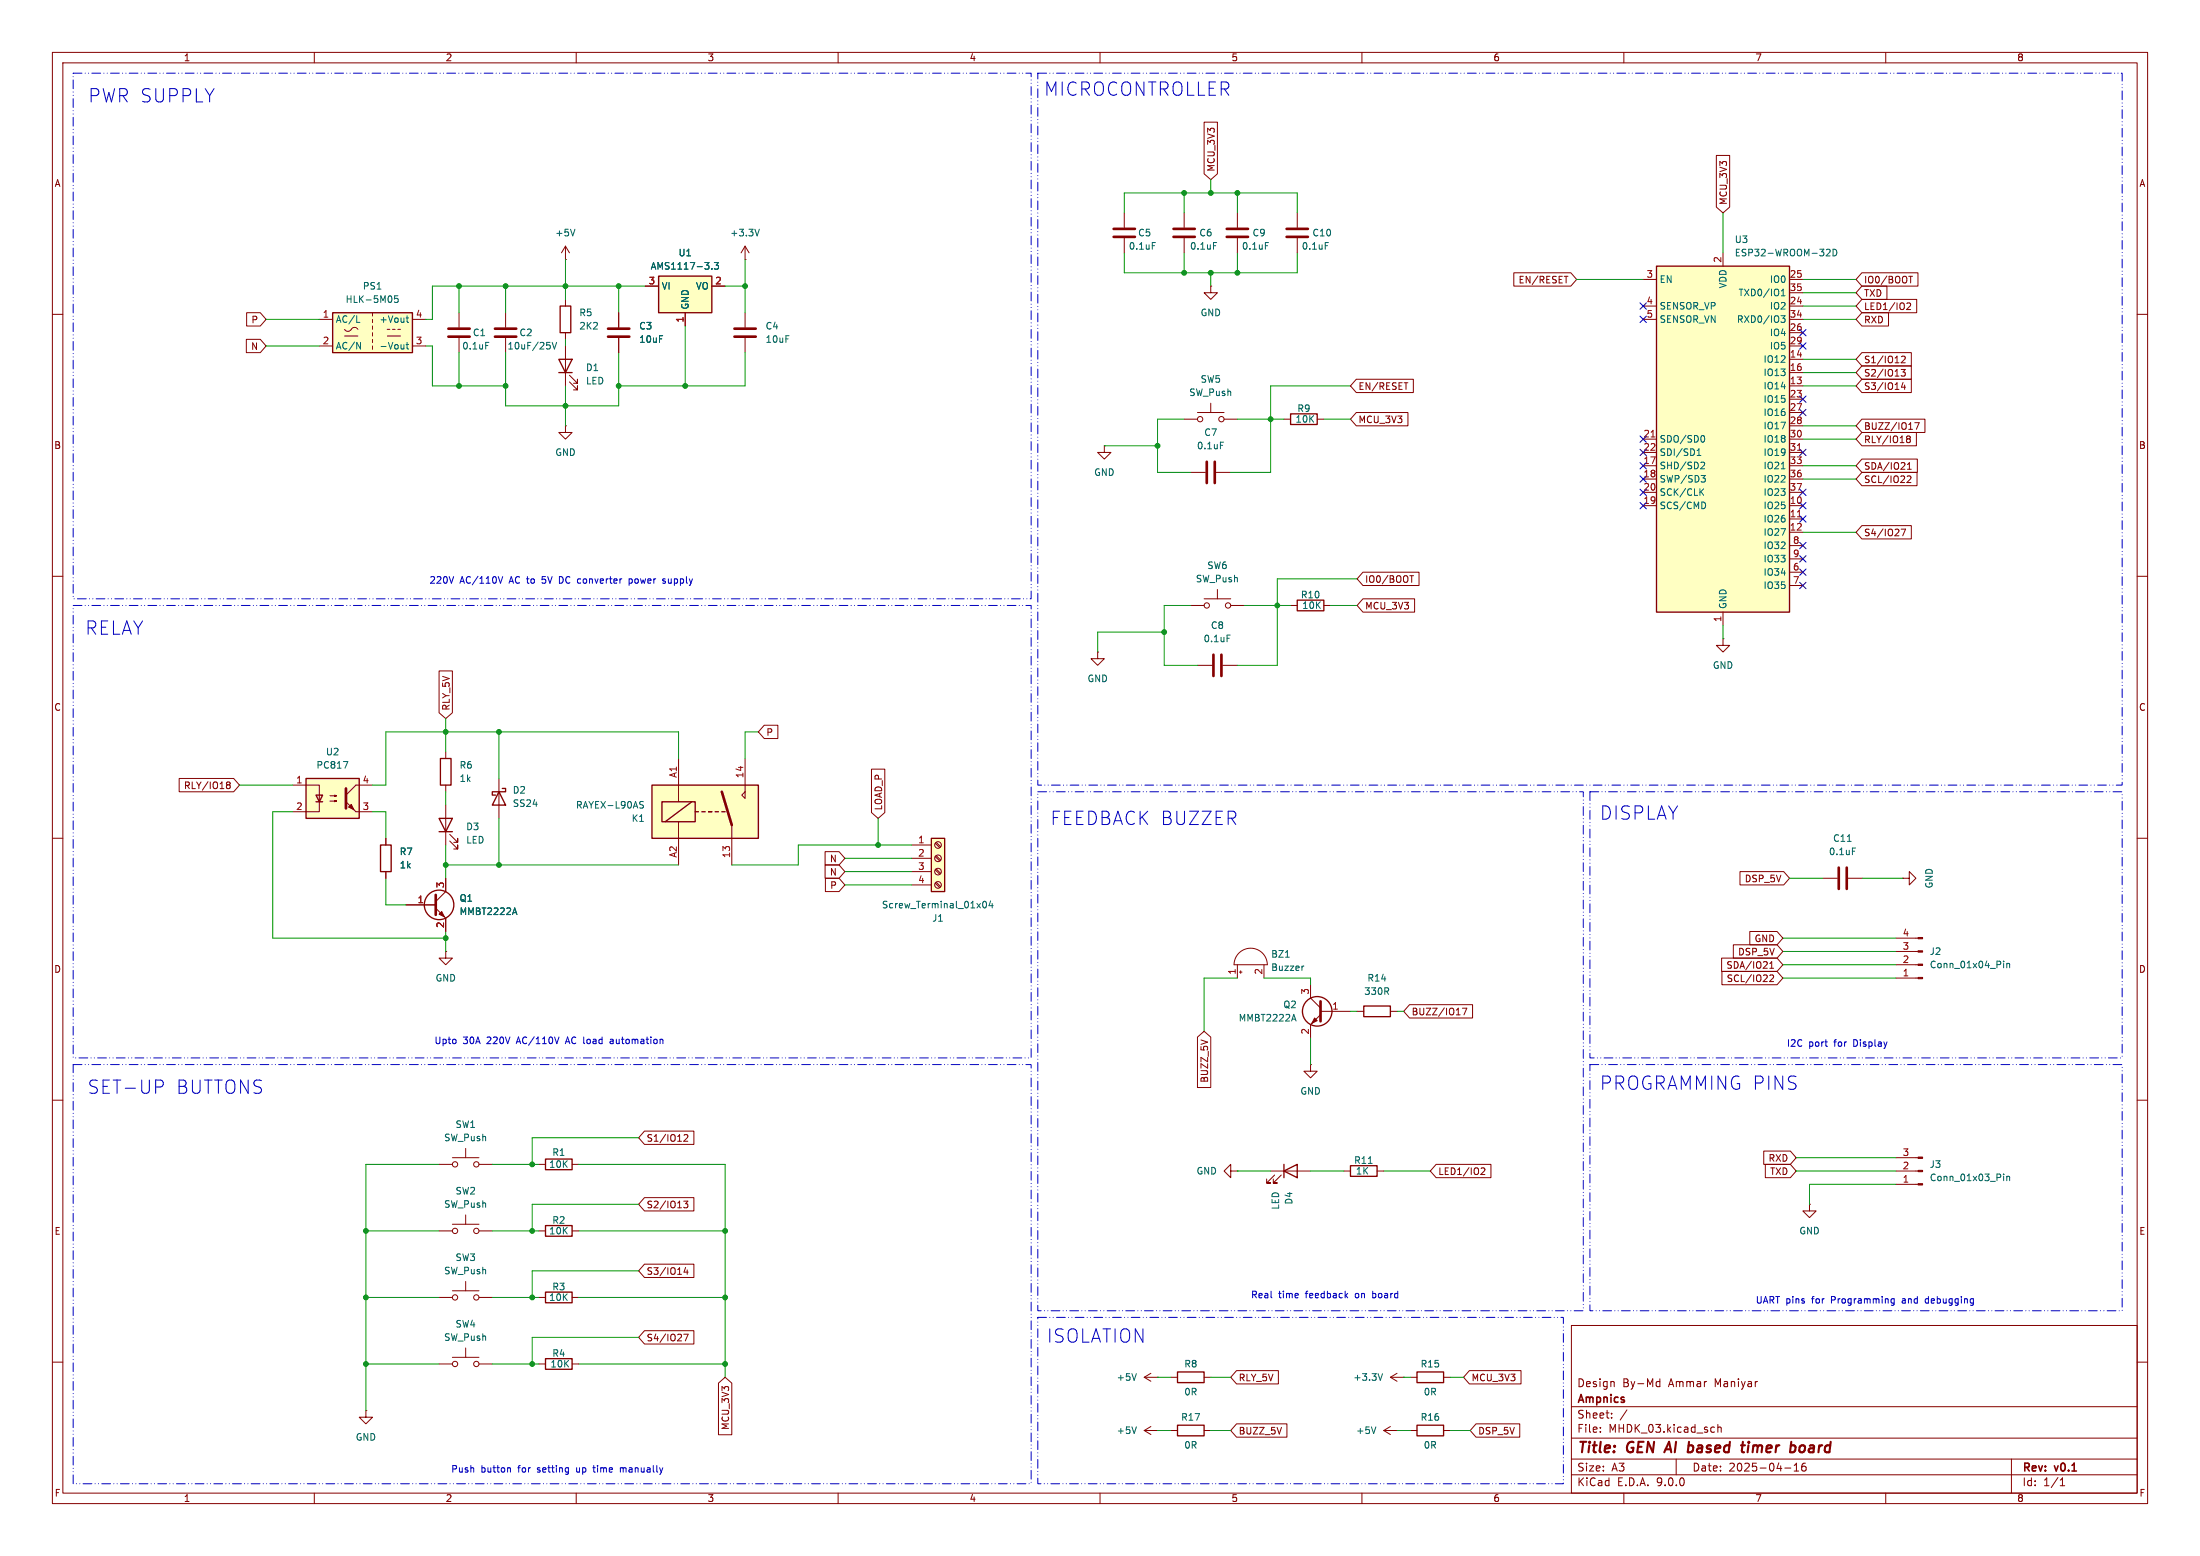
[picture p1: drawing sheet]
<svg xmlns="http://www.w3.org/2000/svg" width="420mm" height="297mm" viewBox="0 0 420 297" stroke-linecap="round" stroke-linejoin="round" font-family="sans-serif">
<g fill="none" stroke="#840000" stroke-width=".19">
<path d="M10 10h400v277h-400zM12 12h396v273h-396zM60 10v2M110 10v2M160 10v2M210 10v2M260 10v2M310 10v2M360 10v2M10 60h2M228.6 78.7h5.1M231.1 77v1.7"/>
<path d="M408 60h2M226.1 80h2.5M227.3 90.2h2.8M232.2 90.2h2.7M233.7 80h2.5M245.1 80h1.3M251.5 80h1.2M10 110h2M246.4 115.6h1.2M252.7 115.6h1.3M408 110h2M10 160h2"/>
<path d="M408 160h2M10 210h2M88.9 219.2v1.8M408 210h2M83.8 222.2h2.6M86.4 221h5M91.4 222.2h2.6M300 253h108v32h-108zM10 260h2M300 278.5h108M300 274.5h108M300 268.5h108"/>
<path d="M305.5 273.2v.2M305.5 272.5v.1M307.7 270.5v.2M307.7 269.8v.1M307.9 263.7l.3 .2v.8M310.6 269.1l-1.3 1.9M316.3 264.6h.6M316.3 263.8h.6M316.9 263.2v1.5M320 278.5v3M327.2 272.4l.1 .1M327.3 273.3l-.1 .1"/>
<path d="M327.9 271.9v1.5M327.9 272.5l.3-.1 .3 .1 .1 .9M342.5 279.7l.4-.4v1.5M344.7 279.3a.59 .59 0 0 0-.8 .6v.6l.2 .2 .4 .1 .2-.2 .1-.5-.1-.2h-.5l-.3 .2M384 278.5v6.5M408 260h2M60 285v2M110 285v2M160 285v2M210 285v2M260 285v2M300 281.5h108"/>
<path d="M310 285v2M340.7 280.2h1.2M342.5 280.8h.9M360 285v2M393.3 283.6h.9M393.3 282.5l.4-.4v1.5"/>
<circle cx="229.1" cy="80" r=".51"/>
<circle cx="233.2" cy="80" r=".51"/>
<circle cx="86.9" cy="222.2" r=".51"/>
<circle cx="90.9" cy="222.2" r=".51"/>
</g>
<path d="M318.6 275.2l-.9 2M322.5 275.9l.6 .1M323.1 277l-.3 .2M333.8 275.9l-.2 1.3M333.9 275.2l-.1 .2M344.3 275.9a.62 .62 0 0 0-.8 .4v.7a.52 .52 0 0 0 .8 .1" fill="none" stroke="#840000" stroke-width=".4"/>
<path d="M230.4 88.1v4.1M231.9 88.1v4.1" fill="none" stroke="#840000" stroke-width=".51"/>
<path d="M233 84.4h.6" fill="none" stroke="#006464" stroke-width=".19"/>
<path d="M246.4 79h5.1v2h-5.1zM247.6 114.6h5.1v2h-5.1z" fill="none" stroke="#840000" stroke-width=".25"/>
<path d="M63.5 59.7h15.2v7.6h-15.2z" fill="#ffffc2"/>
<path d="M63.5 59.7h15.2v7.6h-15.2z" fill="none" stroke="#840000" stroke-width=".25"/>
<g fill="none" stroke="#840000" stroke-width=".19">
<path d="M71.1 59.7v.6M87.6 59.7v2.8M61 61h2.5M61 66h2.5M65.8 62.9a.83 .83 0 0 0 .8 .3 .83 .83 0 0 0 .7-.6 .73 .73 0 0 1 1 .3M65.8 64.1h2.5M71.1 61v.6M71.1 62.2v.7M71.1 63.5v.6M71.1 64.8v.6M71.1 66v.7M73.9 64.1h2.6"/>
<path d="M73.9 62.9h.5M74.9 62.9h.5M75.9 62.9h.6M78.7 61h2.6M78.7 66h2.6M87.6 64.5v2.8M210.8 85.1v1.3h1.3l-1.3 1.2-1.3-1.2h1.3M210.8 85.1h.1M227.3 115.6h2.6M229.9 114.3h5M232.4 112.5v1.8M234.9 115.6h2.6"/>
<circle cx="230.4" cy="115.6" r=".51"/>
<circle cx="234.4" cy="115.6" r=".51"/>
</g>
<path d="M76 56.5h-.6l-.1 .6 .2-.2 .4 .1 .1 .2v.4l-.2 .1-.5-.1M68.1 61.5h.6M68.1 65.3l.7 1.3v-1.3M77.5 60.7h.5M77.5 65.8h.5M77.7 60.3v1.1l.3 .1M77.7 65.3v1.1l.3 .2M92.7 65.3h.6" fill="none" stroke="#006464" stroke-width=".19"/>
<path d="M85.6 62.7h4.1M85.6 64.3h4.1" fill="none" stroke="#840000" stroke-width=".51"/>
<path d="M316.2 50.8h25.4v66h-25.4z" fill="#ffffc2"/>
<path d="M316.2 50.8h25.4v66h-25.4zM245.1 223.5l2.5-1.3v2.6zM245.1 222.2v2.6M104.1 259.3h5.1v2.1h-5.1zM104.1 246.6h5.1v2.1h-5.1z" fill="none" stroke="#840000" stroke-width=".25"/>
<g fill="none" stroke="#840000" stroke-width=".19">
<path d="M107.9 49.5h.1M107.9 47l-.7 1.3M107.9 47l.8 1.3M107.9 47v2.5M142.2 49.5h.1M142.2 47v2.5M142.2 59.7v2.8M142.2 47l-.7 1.3M142.2 47l.8 1.3M214.6 40.6v2.8M214.6 45.5v2.8M226.1 40.6v2.8"/>
<path d="M226.1 45.5v2.8M231.1 54.6v1.3h1.3l-1.3 1.3-1.2-1.3h1.2M231.1 54.6h.1M236.2 40.6v2.8M236.2 45.5v2.8M247.6 40.6v2.8M247.6 45.5v2.8M313.7 53.3h2.5M313.7 58.4h2.5M328.9 48.3v2.5M341.6 53.3h2.6M341.6 58.4h2.6"/>
<path d="M341.6 55.9h2.6M142.2 64.5v2.8M313.7 61h2.5M341.6 61h2.6M341.6 63.5h2.6M341.6 66h2.6M341.6 68.6h2.6M341.6 71.1h2.6M341.6 73.7h2.6M341.6 76.2h2.6M341.6 78.7h2.6M107.9 81.3v1.3h1.3l-1.3 1.2-1.2-1.2h1.2"/>
<path d="M107.9 81.3h.1M313.7 83.8h2.5M313.7 86.4h2.5M313.7 88.9h2.5M313.7 91.4h2.5M313.7 94h2.5M313.7 96.5h2.5M341.6 83.8h2.6M341.6 86.4h2.6M341.6 88.9h2.6M341.6 91.4h2.6M341.6 94h2.6"/>
<path d="M341.6 96.5h2.6M341.6 81.3h2.6M341.6 99.1h2.6M328.9 116.8v2.6M341.6 101.6h2.6M341.6 104.1h2.6M341.6 106.7h2.6M341.6 109.2h2.6M341.6 111.8h2.6M83.8 234.9h2.6M86.4 233.7h5M88.9 231.9v1.8"/>
<path d="M91.4 234.9h2.6M242.6 223.5h7.6M243.3 224.3l-1.5 1.5h.8h-.8v-.8M244.6 224.3l-1.5 1.5h.7h-.7v-.8M83.8 247.6h2.6M86.4 259.1h5M86.4 246.4h5M88.9 244.6v1.8M88.9 257.3v1.8M91.4 247.6h2.6M102.9 247.6h1.2M109.2 247.6h1.3"/>
<path d="M83.8 260.3h2.6M91.4 260.3h2.6M102.9 260.3h1.2M109.2 260.3h1.3"/>
<circle cx="86.9" cy="234.9" r=".51"/>
<circle cx="90.9" cy="234.9" r=".51"/>
<circle cx="86.9" cy="247.6" r=".51"/>
<circle cx="90.9" cy="247.6" r=".51"/>
<circle cx="86.9" cy="260.3" r=".51"/>
<circle cx="90.9" cy="260.3" r=".51"/>
</g>
<g fill="none" stroke="#006464" stroke-width=".19">
<path d="M109.8 43.8l-.5 1.2M145 43.8l-.5 1.2M220 46.3h.6M231.7 46.3h.6M241.6 46.3h.6M253 46.3h.6M340.1 56.5h.7M340.1 55.6l.3-.4v1.3M348.7 47.7l.4-.1 .3 .3-.8 .9h.8M349.9 47.6a.64 .64 0 0 1 .8 .6 .64 .64 0 0 1-.8 .6zM340 60.3h.8l-.4 .5 .3 .1v.5l-.2 .1h-.4M324 86.9h.7"/>
<path d="M324 86l.3-.3v1.2M324.7 93.8l.5 .8M324.8 90.7h.7l-.4 .5 .4 .2v.4l-.2 .2h-.4M324.9 88.2l.4 .1 .1 .3-.8 .9h.8M325 83.1a.68 .68 0 0 1 .4 .7 .68 .68 0 0 1-.4 .6M325.2 93.3l-.7 .7M325.4 95.9l.2 .5-.2 .6M340.1 89.5h.7"/>
</g>
<path d="M315.2 83.4h.7M343.1 85.9h.8M343.1 98.6h.8" fill="none" stroke="#a90000" stroke-width=".19"/>
<path d="M212.6 43.7h4.1M212.6 45.2h4.1M224 43.7h4.1M224 45.2h4.1M234.2 43.7h4.1M234.2 45.2h4.1M245.6 43.7h4.1M245.6 45.2h4.1M140.2 62.7h4.1M140.2 64.3h4.1" fill="none" stroke="#840000" stroke-width=".51"/>
<path d="M125.7 52.7h10.2v7h-10.2z" fill="#ffffc2"/>
<g fill="none" stroke="#840000" stroke-width=".25">
<path d="M125.7 52.7h10.2v7h-10.2zM83.8 156.2h2.6l-1.3 2.6zM83.8 158.8h2.6M84.1 144.8h2v5.1h-2zM260.3 192h5.1v2.1h-5.1zM104.1 233.9h5.1v2.1h-5.1zM104.1 221.2h5.1v2.1h-5.1zM257.8 222.5h5.1v2h-5.1zM224.8 261.9h5.1v2h-5.1zM224.8 272h5.1v2.1h-5.1z"/>
<circle cx="83.8" cy="172.7" r="2.82"/>
<circle cx="251.5" cy="193" r="2.82"/>
</g>
<g fill="none" stroke="#840000" stroke-width=".19">
<path d="M123.2 54.6h2.5M130.8 59.7v2.5M135.9 54.6h2.5M209.5 124.5v1.2h1.3l-1.3 1.3-1.2-1.3h1.2M209.5 124.5h.1M228.6 127h2.8M233.4 127h2.8M85.1 143.5v1.3M85.1 149.9v1.2M85.1 153.7v7.6M85.9 159.3l1.5 1.5v-.8v.8h-.8M77.5 172.7h5.7"/>
<path d="M83.2 173.4l1.9 1.9v2.5M85.1 167.6v2.6l-1.9 1.9M85.9 160.5l1.5 1.6v-.8v.8h-.8M85.1 181.6v1.3h1.3l-1.3 1.3-1.3-1.3h1.3M85.1 181.6h.1M236.2 184.2v2.5M236.5 181.9a3.2 3.2 0 0 1 3.5-.7 3.2 3.2 0 0 1 1.9 3h-6.3a3.2 3.2 0 0 1 .9-2.3zM236.6 185.5h.5M236.9 185.3v.5M241.3 184.2v2.5M250.2 188v2.5l1.9 1.9M252.1 193.7l-1.9 1.9v2.5"/>
<path d="M252.1 193h5.7M259.1 193h1.2M265.4 193h1.3M250.2 203.2v1.3h1.3l-1.3 1.2-1.3-1.2h1.3M250.2 203.2h.1M102.9 234.9h1.2M102.9 222.2h1.2M109.2 234.9h1.3M109.2 222.2h1.3M234.9 223.5v-1.3l-1.2 1.3 1.2 1.3v-1.3h1.3M236.2 223.5h.1M256.5 223.5h1.3"/>
<path d="M262.9 223.5h1.3M69.8 269.2v1.3h1.3l-1.3 1.3-1.2-1.3h1.2M69.8 269.2h.1M218.4 262.9l1.3 .8M218.4 262.9h2.6M218.4 273h2.6M218.4 273l1.3 .8M219.7 262.1l-1.3 .8M219.7 272.3l-1.3 .7M221 262.9h.1M221 273h.1M223.5 262.9h1.3"/>
<path d="M223.5 273h1.3M229.9 262.9h1.2M229.9 273h1.2"/>
</g>
<path d="M135.9 51.3v.1M136.4 50.1h.8l-.5 .5 .4 .1v.6l-.2 .1-.5-.1M234.3 121.2h.6M98 174.2h.6M98.3 173.3l.4 1.3M245.4 182.7h.7M246.7 194.5h.6M247 193.6l.4 1.3M248.9 184.4l-.2 .1M261.2 222.1h.8M216.9 262.2l-.4 1.3M216.9 272.4l-.4 1.2" fill="none" stroke="#006464" stroke-width=".19"/>
<path d="M231.6 125v4M233.2 125v4M83.2 170.8v3.8M252.1 191.1v3.8" fill="none" stroke="#840000" stroke-width=".51"/>
<g fill="#840000" stroke="#840000" stroke-width=".19">
<path d="M251 194.3l.5 .5-1.1 .5z"/>
<path d="M83.8 174.5l.5-.5 .5 1z"/>
</g>
<path d="M124.5 149.9h20.3v10.1h-20.3z" fill="#ffffc2"/>
<path d="M96.5 59.7v2.8M96.5 64.5v2.8M129.5 144.8v8.2M129.5 156.8v8.3M139.7 157.5v7.6M142.2 151.1v1.3l-.6-.6zM142.2 144.8v6.3" fill="none" stroke="#840000" stroke-width=".19"/>
<path d="M124.5 149.9h20.3v10.1h-20.3zM126.4 153h6.3v3.8h-6.3zM132.1 153l-5.1 3.8M132.7 154.9h.6M134 154.9h.6M135.3 154.9h.6M136.5 154.9h.7M137.8 154.9h.6" fill="none" stroke="#840000" stroke-width=".25"/>
<path d="M94.5 62.7h4.1M94.5 64.3h4.1M137.8 151.1l1.9 6.4" fill="none" stroke="#840000" stroke-width=".51"/>
<path d="M105 66v.5M105.4 65.3l.4 1.3 .5-1.3M122.2 153.5l.5 .2 .1 .3-.2 .2h-.5M122.2 153h.6" fill="none" stroke="#006464" stroke-width=".19"/>
<path d="M177.8 160h2.5v10.2h-2.5z" fill="#ffffc2"/>
<path d="M95.2 151.1l1.3 2.6h-2.5zM95.9 150.5h.6v.6h-2.5v.7h.6M72.6 161.3h2.1v5.1h-2.1zM177.8 160h2.5v10.2h-2.5zM270.5 261.9h5.1v2h-5.1zM270.5 272h5.1v2.1h-5.1z" fill="none" stroke="#840000" stroke-width=".25"/>
<g fill="none" stroke="#840000" stroke-width=".19">
<path d="M95.2 148.6v7.6M73.7 160v1.3M73.7 166.4v1.2M174 161.3h3.8M174 163.8h3.8M174 166.4h3.8M174 168.9h3.8M178.5 161l.9 .8M178.5 163.5l.9 .8M178.5 166l.9 .9M178.5 168.6l.9 .8M178.7 160.8l.9 .8"/>
<path d="M178.7 163.3l.9 .9M178.7 165.9l.9 .8M178.7 168.4l.9 .8M269.2 262.9h1.3M269.2 273h1.3M275.6 262.9h1.3M275.6 273h1.3"/>
<circle cx="179.1" cy="163.8" r=".63"/>
<circle cx="179.1" cy="166.4" r=".63"/>
<circle cx="179.1" cy="168.9" r=".63"/>
<circle cx="179.1" cy="161.3" r=".63"/>
</g>
<path d="M187.7 172.2l.2-.2a.68 .68 0 0 1 .4 .7 .68 .68 0 0 1-.4 .6l-.3-.5zM189.1 172l-.3 .9h.8M189.4 172.5v.8" fill="none" stroke="#006464" stroke-width=".19"/>
<path d="M58.4 148.6h10.2v7.6h-10.2z" fill="#ffffc2"/>
<path d="M106.9 58.4h2.1v5.1h-2.1zM106.7 68.6h2.5l-1.3 2.5zM106.7 71.1h2.5M58.4 148.6h10.2v7.6h-10.2zM60.3 151.8h1.3l-.6 1.2zM60.3 153h1.3" fill="none" stroke="#840000" stroke-width=".25"/>
<g fill="none" stroke="#840000" stroke-width=".19">
<path d="M229.9 23.3h2.5v9.9l-1.3 1.1-1.2-1.1zM327.7 29.7h2.5v9.8l-1.3 1.1-1.2-1.1zM47.1 59.7h2.6l1.1 1.3-1.1 1.2h-2.6zM107.9 57.2v1.2M118.1 59.7v2.8M123.2 54.6h2.5M130.8 59.7v2.5M135.9 54.6h2.5M289 52.1h10.9l1.1 1.2-1.1 1.3h-10.9zM298.6 52.7h.7M355.4 54.6h4.8v2.6h-4.8l-1.1-1.3zM355.4 59.7h5.1v2.5h-5.1l-1.1-1.2z"/>
<path d="M355.4 57.1h10.5v2.6h-10.5l-1.1-1.3zM355.4 52.1h10.7v2.5h-10.7l-1.1-1.3zM364 57.9l.5-.1 .2 .4-.7 .9h.7M364.4 52.7h.7M364.7 52.7v1.3M47 64.8h2.7l1.1 1.2-1.1 1.3h-2.7zM107.9 63.5v1.3M107.9 66v7.7M108.7 72.9l1.5 1.5v-.7v.7h-.7M108.7 71.6l1.5 1.6v-.8v.8h-.7M118.1 64.5v2.8M258.9 78.7h9.9v2.6h-9.9l-1.1-1.3z"/>
<path d="M258.9 72.4h10.9v2.5h-10.9l-1.1-1.2zM268 73.1h.8M355.4 72.4h9.5v2.5h-9.5l-1.1-1.2zM355.4 67.3h9.5v2.6h-9.5l-1.1-1.3zM355.4 69.8h9.5v2.6h-9.5l-1.1-1.3zM362.9 70.5h.8l-.4 .5 .4 .1v.6l-.2 .1-.6-.1M363 68.1l.5-.1 .2 .3-.8 1h.8M363.3 73l-.3 .9h.8M363.6 73.5v.8M355.4 87.6h10.6v2.6h-10.6l-1.1-1.3zM355.4 82.5h10.4v2.6h-10.4l-1.1-1.3zM355.4 90.2h10.6v2.5h-10.6l-1.1-1.3z"/>
<path d="M355.4 80h12.1v2.6h-12.1l-1.1-1.3zM364 83.6l.2 .2M364 83.3l.2-.1 .4 .1 .1 .2-.3 .3M364.1 91l.5-.2 .2 .4-.8 .9h.8M364.1 89.6h.8M364.1 88.7l.4-.4v1.3M364.2 83.8h.2M364.2 83.8l-.2 .1M364.4 83.8l.3 .2-.1 .4-.2 .1-.4-.1M365.5 80.7h.9l-.6 1.3M260.2 114.3h9.9v2.5h-9.9l-1.1-1.2zM260.2 109.2h10.7v2.6h-10.7l-1.1-1.3z"/>
<path d="M269.1 109.9h.8M269.5 109.9v1.3M355.4 100.3h9.5v2.6h-9.5l-1.1-1.3zM362.9 101h.9l-.6 1.3M83.8 128.1h2.6v7.9l-1.3 1.2-1.3-1.2zM145.9 138.4h2.6v2.6h-2.6l-1.1-1.3zM328.9 121.9v1.3h1.3l-1.3 1.3-1.2-1.3h1.2M328.9 121.9h.1M34.2 148.6h10.4l1.1 1.3-1.1 1.2h-10.4zM43.3 149.7l.2 .1M43.3 149.4l.2-.1h.3l.1 .3-.2 .2M43.5 149.8h.2"/>
<path d="M43.5 149.8l-.2 .1M43.7 149.8l.2 .2v.4l-.2 .1-.4-.1M55.9 149.9h5.1v5h-5.1M63 151.9h1.3l-.4 .1v-.2l.4 .1M63 152.9h1.3l-.4 .1v-.2l.4 .1M67.9 154.9h3.2M71.1 149.9h-3.2l-1.9 1.9M166.4 146.8h2.5v8.3l-1.3 1.1-1.2-1.1zM73.7 160v1.3M73.7 166.4v1.2M77.5 172.7h5.7M85.1 167.6v2.6"/>
<path d="M85.1 175.3v2.5M157.5 165.1h2.7l1.1 1.3-1.1 1.2h-2.7zM157.5 162.6h2.7l1.1 1.2-1.1 1.3h-2.7zM157.6 167.6h2.6l1.1 1.3-1.1 1.3h-2.6zM332.2 166.4h8.3l1.1 1.2-1.1 1.3h-8.3zM334 177.8h5.2l1.2 1.3-1.2 1.2h-5.2zM348 167.6h2.8M352.8 167.6h2.8M361.9 179.1h4.3M363.2 167.6h1.3v-1.2l1.3 1.2-1.3 1.3v-1.3M363.2 167.6h.1M228.6 198l1.3-1.1 1.2 1.1v9.6h-2.5z"/>
<path d="M269.1 191.8h12v2.5h-12l-1.1-1.3zM279.2 192.4h.8l-.5 1.3M328.7 182.9h10.5l1.2 1.3-1.2 1.2h-10.5zM328.7 185.4h10.5l1.2 1.3-1.2 1.3h-10.5zM330.9 180.3h8.3l1.2 1.3-1.2 1.3h-8.3zM337.9 186.2l.4-.1 .3 .4-.8 .9h.8M337.9 184.8h.7M337.9 183.9l.3-.3v1.2M361.9 186.7h4.3M361.9 184.2h4.3M361.9 181.6h4.3M123 215.9h9.5v2.5h-9.5l-1.1-1.2z"/>
<path d="M130.6 216.7l.5-.1 .2 .3-.8 .9h.8M336.7 219.7h5.1l1.1 1.3-1.1 1.3h-5.1zM123 228.6h9.5v2.5h-9.5l-1.1-1.2zM130.5 229.3h.8l-.4 .5 .4 .1v.5l-.2 .1-.6-.1M274.2 222.2h10.4v2.6h-10.4l-1.2-1.3zM282.7 223l.5-.1 .3 .4-.8 .9h.8M337 222.2h4.8l1.1 1.3-1.1 1.3h-4.8zM345.4 229.9v1.2h1.3l-1.3 1.3-1.2-1.3h1.2M345.4 229.9h.1M361.9 226.1h4.3M361.9 223.5h4.3M361.9 221h4.3"/>
<path d="M123 241.3h9.5v2.5h-9.5l-1.1-1.2zM123 254h9.5v2.5h-9.5l-1.1-1.2zM130.5 254.7h.9l-.6 1.2M130.9 241.9l-.3 .9h.8M131.2 242.4v.8M137.2 264l1.2-1.1 1.3 1.1v9.9h-2.5zM236.1 271.8h9.6v2.5h-9.6l-1.2-1.3zM236.1 261.6h7.9v2.6h-7.9l-1.2-1.3zM264.2 273l1.2 .8M264.2 273h2.5M265.4 262.9l1.3 .8M265.4 262.9h2.6"/>
<path d="M265.4 272.3l-1.2 .7M266.7 273h.1M266.7 262.1l-1.3 .8M268 262.9h.1M280.5 261.6h9.9v2.6h-9.9l-1.1-1.3zM281.8 271.8h8.3v2.5h-8.3l-1.1-1.3z"/>
</g>
<path d="M116.1 62.7h4M116.1 64.3h4M66 150.5v3.8M351 165.6v4.1M352.6 165.6v4.1" fill="none" stroke="#840000" stroke-width=".51"/>
<g fill="#840000" stroke="#840000" stroke-width=".19">
<path d="M66.5 154.1l.6-.6 .5 1.1z"/>
<path d="M66 153l1.9 1.9z"/>
<path d="M366.2 225.9h.8v.3h-.8z"/>
<path d="M366.2 223.4h.8v.2h-.8z"/>
<path d="M366.2 220.9h.8v.2h-.8z"/>
<path d="M366.2 186.6h.8v.2h-.8z"/>
<path d="M366.2 184h.8v.3h-.8z"/>
<path d="M366.2 181.5h.8v.2h-.8z"/>
<path d="M366.2 178.9h.8v.3h-.8z"/>
</g>
<g fill="none" stroke="#006464" stroke-width=".19">
<path d="M135.9 51.3v.1M136.4 50.1h.8l-.5 .5 .4 .1v.6l-.2 .1-.5-.1M65.6 145.4h.8l-.5 1.2M98 174.2h.6M98.3 173.3l.4 1.3M352.7 160.6h.7M353.6 161.9h.6M382.5 183.5v.1M382.5 183.9v.8M383.1 183.9v.8M383.1 184l.2-.1h.3l.1 .8M382.5 224.1v.1"/>
<path d="M382.5 224.5v.9M383.1 224.5v.9M383.1 224.6l.2-.1 .3 .1 .1 .8M262.7 272.4l-.5 1.2M263.9 262.2l-.4 1.3"/>
</g>
<g fill="none" stroke="#009600" stroke-width=".19">
<path d="M226.1 36.8v3.8M231.1 34.3v2.5M236.2 36.8v3.8M87.6 54.6v5.1M96.5 54.6v5.1M107.9 49.5v7.7M118.1 54.6v5.1M123.2 54.6h-40.7v6.4h-1.2M138.4 54.6h3.8M142.2 49.5v10.2M214.6 40.6v-3.8h33v3.8M214.6 48.3v3.8h33v-3.8"/>
<path d="M226.1 48.3v3.8M231.1 52.1v2.5M236.2 48.3v3.8M301 53.3h12.7M328.9 40.6v7.7M344.2 58.4h10.1M344.2 53.3h10.1M344.2 55.9h10.1M50.8 61h10.2M50.8 66h10.2M81.3 66h1.2v7.7h14M87.6 67.3v6.4"/>
<path d="M96.5 67.3v10.2h21.6v-10.2M107.9 64.8v1.2M107.9 73.7v7.6M130.8 62.2v11.5M142.2 67.3v6.4h-24.1M257.8 73.7h-15.2v16.5h-7.7M344.2 73.7h10.1M344.2 71.1h10.1M344.2 61h10.1M344.2 68.6h10.1M210.8 85.1h10.2M226.1 80h-5.1v10.2h6.3"/>
<path d="M236.2 80h8.9M252.7 80h5.1M344.2 91.4h10.1M344.2 81.3h10.1M344.2 88.9h10.1M344.2 83.8h10.1M227.3 115.6h-5.1v11.4h6.4M237.5 115.6h8.9M254 115.6h5.1M259.1 110.5h-15.3v16.5h-7.6M328.9 119.4v2.5M344.2 101.6h10.1"/>
<path d="M85.1 137.2v6.3M95.2 139.7v8.9M144.8 139.7h-2.6v5.1M222.2 120.7h-12.7v3.8M45.7 149.9h10.2M55.9 154.9h-3.8v24.2h33M71.1 154.9h2.6v5.1M85.1 151.1v2.6M95.2 156.2v8.9M129.5 144.8v-5.1h-55.8v10.2h-2.6M167.6 156.2v5.1M73.7 167.6v5.1h3.8"/>
<path d="M85.1 161.3v6.3M85.1 177.8v3.8M85.1 165.1h44.4M161.3 163.8h12.7M161.3 168.9h12.7M161.3 166.4h12.7M174 161.3h-21.6v3.8h-12.7M340.4 179.1h21.5M341.6 167.6h6.4M355.6 167.6h7.6M236.2 186.7h-6.3v10.2M241.3 186.7h8.9v1.3"/>
<path d="M250.2 198.1v5.1M257.8 193h1.3M266.7 193h1.3M340.4 186.7h21.5M340.4 184.2h21.5M340.4 181.6h21.5M121.9 217.2h-20.3v5M69.8 234.9h14M83.8 222.2h-14v47M94 234.9h8.9M94 222.2h8.9M110.5 234.9h27.9"/>
<path d="M110.5 222.2h27.9v40.7M121.9 229.9h-20.3v5M236.2 223.5h6.4M250.2 223.5h6.3M264.2 223.5h8.8M342.9 223.5h19M342.9 221h19M361.9 226.1h-16.5v3.8M69.8 247.6h14M94 247.6h8.9M110.5 247.6h27.9M121.9 242.6h-20.3v5"/>
<path d="M121.9 255.3h-20.3v5M69.8 260.3h14M94 260.3h8.9M110.5 260.3h27.9M221 262.9h2.5M221 273h2.5M231.1 262.9h3.8M231.1 273h3.8M266.7 273h2.5M268 262.9h1.2M276.9 262.9h2.5M276.9 273h3.8"/>
</g>
<g fill="none" stroke="#000084" stroke-width=".19">
<path d="M313.1 57.8l1.2 1.2M314.3 57.8l-1.2 1.2M313.1 60.4l1.2 1.2M314.3 60.4l-1.2 1.2M343.6 62.9l1.2 1.2M343.6 65.4l1.2 1.2M343.6 78.1l1.2 1.2M343.6 75.6l1.2 1.2M344.8 62.9l-1.2 1.2M344.8 65.4l-1.2 1.2M344.8 78.1l-1.2 1.2M344.8 75.6l-1.2 1.2"/>
<path d="M313.1 93.4l1.2 1.2M313.1 95.9l1.2 1.2M313.1 83.2l1.2 1.2M313.1 85.8l1.2 1.2M313.1 90.8l1.2 1.2M313.1 88.3l1.2 1.2M314.3 93.4l-1.2 1.2M314.3 95.9l-1.2 1.2M314.3 83.2l-1.2 1.2M314.3 85.8l-1.2 1.2M314.3 90.8l-1.2 1.2M314.3 88.3l-1.2 1.2"/>
<path d="M343.6 93.4l1.2 1.2M343.6 95.9l1.2 1.2M343.6 98.5l1.2 1.2M343.6 85.8l1.2 1.2M344.8 93.4l-1.2 1.2M344.8 95.9l-1.2 1.2M344.8 98.5l-1.2 1.2M344.8 85.8l-1.2 1.2M343.6 103.5l1.2 1.2M343.6 106.1l1.2 1.2M343.6 111.2l1.2 1.2M343.6 108.6l1.2 1.2"/>
<path d="M344.8 103.5l-1.2 1.2M344.8 106.1l-1.2 1.2M344.8 111.2l-1.2 1.2M344.8 108.6l-1.2 1.2"/>
</g>
<g fill="none" stroke="#0000c2" stroke-width=".19">
<path d="M95.1 110.1l.4 1.2 .5-1.2M107.1 110.1h-.3v1.2h.3M120.1 110.5v1.3M120.1 110.5h.4l.1 .1M120.6 111.2l-.1 .1h-.4M126.5 110.7l.6 .4-.2 .2h-.4M127 110.5h-.3l-.2 .2M106.7 197.9l-.4 1.3M116.9 198.4h-.4M116.9 198.7h-.3l-.1 .2v.3h.4M30.7 206.1a.69 .69 0 0 1 .5 .7 .69 .69 0 0 1-.5 .7M256.9 247.2l.4 .5"/>
<path d="M257.3 246.9l-.5 .5M361.6 247.9v1l-.2 .3-.3-.1M361.6 248l-.4-.1-.2 .2 .1 .6h.5M367.7 248l-.2 .1 .2 .6M113.4 279.7v1.2M97.1 280.2l.3 .1v.7M113.2 280.2h.5M118.4 280.2v.8M118.8 280.2l-.4 .1"/>
</g>
<path d="M14 14h182.8v100.3h-182.8zM198.1 14h207v135.9h-207zM14 115.6h182.8v86.3h-182.8zM198.1 151.1h104.2v99.1h-104.2zM303.5 151.1h101.6v50.8h-101.6zM14 203.2h182.8v80h-182.8zM303.5 203.2h101.6v47h-101.6zM198.1 251.5h100.3v31.7h-100.3z" fill="none" stroke="#0000c2" stroke-width=".19" stroke-dasharray="1.7 .6 0 .6 0 .6"/>
<g fill="#009600" stroke="#009600" stroke-width=".19">
<circle cx="96.5" cy="73.7" r=".46"/>
<circle cx="107.9" cy="77.5" r=".46"/>
<circle cx="87.6" cy="73.7" r=".46"/>
<circle cx="87.6" cy="54.6" r=".46"/>
<circle cx="69.8" cy="247.6" r=".46"/>
<circle cx="69.8" cy="234.9" r=".46"/>
<circle cx="69.8" cy="260.3" r=".46"/>
<circle cx="85.1" cy="179.1" r=".46"/>
<circle cx="85.1" cy="139.7" r=".46"/>
<circle cx="85.1" cy="165.1" r=".46"/>
<circle cx="95.2" cy="139.7" r=".46"/>
<circle cx="95.2" cy="165.1" r=".46"/>
<circle cx="101.6" cy="247.6" r=".46"/>
<circle cx="101.6" cy="260.3" r=".46"/>
<circle cx="101.6" cy="222.2" r=".46"/>
<circle cx="101.6" cy="234.9" r=".46"/>
<circle cx="138.4" cy="234.9" r=".46"/>
<circle cx="138.4" cy="260.3" r=".46"/>
<circle cx="138.4" cy="247.6" r=".46"/>
<circle cx="142.2" cy="54.6" r=".46"/>
<circle cx="130.8" cy="73.7" r=".46"/>
<circle cx="107.9" cy="54.6" r=".46"/>
<circle cx="118.1" cy="54.6" r=".46"/>
<circle cx="118.1" cy="73.7" r=".46"/>
<circle cx="96.5" cy="54.6" r=".46"/>
<circle cx="167.6" cy="161.3" r=".46"/>
<circle cx="226.1" cy="36.8" r=".46"/>
<circle cx="236.2" cy="36.8" r=".46"/>
<circle cx="231.1" cy="36.8" r=".46"/>
<circle cx="242.6" cy="80" r=".46"/>
<circle cx="243.8" cy="115.6" r=".46"/>
<circle cx="222.2" cy="120.7" r=".46"/>
<circle cx="231.1" cy="52.1" r=".46"/>
<circle cx="221" cy="85.1" r=".46"/>
<circle cx="236.2" cy="52.1" r=".46"/>
<circle cx="226.1" cy="52.1" r=".46"/>
</g>
<g font-size="3.5" fill="#0000c2">
<text x="16.8" y="19.8">PWR SUPPLY</text>
<text x="199.3" y="18.5">MICROCONTROLLER</text>
<text x="16.2" y="121.4">RELAY</text>
<text x="200.5" y="157.7">FEEDBACK BUZZER</text>
<text x="305.4" y="156.7">DISPLAY</text>
<text x="16.7" y="209">SET-UP</text>
<text x="33.6" y="209">BUTTONS</text>
<text x="305.4" y="208.3">PROGRAMMING PINS</text>
<text x="199.8" y="256.5">ISOLATION</text>
</g>
<g font-size="2.8" fill="#840000">
<text x="301" y="277.9">Title:</text>
<text x="310.6" y="277.9">GEN</text>
<text x="318.9" y="277.9">AI</text>
<text x="323.9" y="277.9">based</text>
<text x="335" y="277.9">timer</text>
<text x="345" y="277.9">board</text>
</g>
<g font-size="2.1" fill="#840000">
<text x="301" y="268.2">Ampnics</text>
<text x="301" y="265">Design</text>
<text x="309.7" y="265">By-Md</text>
<text x="318.6" y="265">Ammar</text>
<text x="327.5" y="265">Maniyar</text>
<text x="301" y="273.7">File:</text>
<text x="301" y="271">Sheet:</text>
<text x="307.1" y="273.7">MHDK_03.kicad_sch</text>
<text x="301" y="281.1">Size:</text>
<text x="307.6" y="281.1">A3</text>
<text x="323" y="281.1">Date:</text>
<text x="330" y="281.1">2025-04-16</text>
<text x="386" y="281.3">Rev:</text>
<text x="392.4" y="281.3">v0.1</text>
<text x="301" y="283.9">KiCad</text>
<text x="308.7" y="283.9">E.D.A.</text>
<text x="316.3" y="283.9">9.0.0</text>
<text x="386" y="283.9">Id:</text>
<text x="390.1" y="283.9">1/1</text>
</g>
<g font-size="1.8" fill="#840000">
<text x="35" y="11.9">1</text>
<text x="85" y="11.9">2</text>
<text x="135" y="11.9">3</text>
<text x="185" y="11.9">4</text>
<text x="235" y="11.9">5</text>
<text x="285" y="11.9">6</text>
<text x="335" y="11.9">7</text>
<text x="385" y="11.9">8</text>
<text x="10.3" y="35.9">A</text>
<text x="232.1" y="32.9" transform="rotate(-90 232.1 32.9)">MCU_3V3</text>
<text x="408.3" y="35.9">A</text>
<text x="329.9" y="39.2" transform="rotate(-90 329.9 39.2)">MCU_3V3</text>
<text x="289.8" y="54.3">EN/RESET</text>
<text x="355.8" y="56.8">TXD</text>
<text x="355.8" y="59.4">LED1/IO2</text>
<text x="355.8" y="54.3">IO0/BOOT</text>
<text x="47.9" y="61.9">P</text>
<text x="355.8" y="61.9">RXD</text>
<text x="47.8" y="67">N</text>
<text x="355.8" y="69.5">S1/IO12</text>
<text x="259.2" y="74.6">EN/RESET</text>
<text x="355.8" y="74.6">S3/IO14</text>
<text x="355.8" y="72.1">S2/IO13</text>
<text x="259.2" y="81">MCU_3V3</text>
<text x="355.8" y="82.2">BUZZ/IO17</text>
<text x="10.3" y="85.9">B</text>
<text x="355.8" y="89.9">SDA/IO21</text>
<text x="355.8" y="84.8">RLY/IO18</text>
<text x="408.2" y="85.9">B</text>
<text x="355.8" y="92.4">SCL/IO22</text>
<text x="355.8" y="102.6">S4/IO27</text>
<text x="260.5" y="111.4">IO0/BOOT</text>
<text x="260.5" y="116.5">MCU_3V3</text>
<text x="10.3" y="135.9">C</text>
<text x="86" y="135.7" transform="rotate(-90 86 135.7)">RLY_5V</text>
<text x="408.2" y="135.9">C</text>
<text x="146.2" y="140.7">P</text>
<text x="35" y="150.8">RLY/IO18</text>
<text x="168.6" y="154.8" transform="rotate(-90 168.6 154.8)">LOAD_P</text>
<text x="158.3" y="167.3">N</text>
<text x="158.3" y="164.8">N</text>
<text x="158.4" y="169.9">P</text>
<text x="333" y="168.6">DSP_5V</text>
<text x="10.3" y="185.9">D</text>
<text x="329.5" y="185.1">SDA/IO21</text>
<text x="331.7" y="182.6">DSP_5V</text>
<text x="334.9" y="180">GND</text>
<text x="408.2" y="185.9">D</text>
<text x="329.5" y="187.6">SCL/IO22</text>
<text x="269.4" y="194">BUZZ/IO17</text>
<text x="230.8" y="206.8" transform="rotate(-90 230.8 206.8)">BUZZ_5V</text>
<text x="123.3" y="218.1">S1/IO12</text>
<text x="337.5" y="221.9">RXD</text>
<text x="274.5" y="224.5">LED1/IO2</text>
<text x="337.8" y="224.5">TXD</text>
<text x="123.3" y="230.8">S2/IO13</text>
<text x="10.3" y="235.9">E</text>
<text x="408.3" y="235.9">E</text>
<text x="123.3" y="243.5">S3/IO14</text>
<text x="123.3" y="256.2">S4/IO27</text>
<text x="236.4" y="263.8">RLY_5V</text>
<text x="280.8" y="263.8">MCU_3V3</text>
<text x="139.4" y="273" transform="rotate(-90 139.4 273)">MCU_3V3</text>
<text x="236.4" y="274">BUZZ_5V</text>
<text x="282.1" y="274">DSP_5V</text>
<text x="10.3" y="285.9">F</text>
<text x="35" y="286.9">1</text>
<text x="85" y="286.9">2</text>
<text x="135" y="286.9">3</text>
<text x="185" y="286.9">4</text>
<text x="235" y="286.9">5</text>
<text x="285" y="286.9">6</text>
<text x="335" y="286.9">7</text>
<text x="385" y="286.9">8</text>
<text x="408.3" y="285.9">F</text>
</g>
<g font-size="1.8" fill="#006464">
<text x="105.9" y="45.3">+5V</text>
<text x="139.3" y="45.3">+3.3V</text>
<text x="215.4" y="47.9">0.1uF</text>
<text x="217.2" y="45.3">C5</text>
<text x="227.1" y="47.9">0.1uF</text>
<text x="228.9" y="45.3">C6</text>
<text x="237" y="47.9">0.1uF</text>
<text x="239" y="45.3">C9</text>
<text x="248.4" y="47.9">0.1uF</text>
<text x="250.5" y="45.3">C10</text>
<text x="331.1" y="46.6">U3</text>
<text x="124.1" y="51.7">AMS1117-3.3</text>
<text x="129.4" y="49.1">U1</text>
<text x="331.1" y="49.1">ESP32-WROOM-32D</text>
<text x="65.9" y="58">HLK-5M05</text>
<text x="69.2" y="55.5">PS1</text>
<text x="126.2" y="55.5">VI</text>
<text x="131.7" y="59.2" transform="rotate(-90 131.7 59.2)">GND</text>
<text x="132.8" y="55.5">VO</text>
<text x="316.7" y="54.2">EN</text>
<text x="316.7" y="59.3">SENSOR_VP</text>
<text x="329.8" y="55.1" transform="rotate(-90 329.8 55.1)">VDD</text>
<text x="331.8" y="56.7">TXD0/IO1</text>
<text x="337.8" y="54.2">IO0</text>
<text x="337.8" y="59.3">IO2</text>
<text x="64" y="61.8">AC/L</text>
<text x="72.3" y="61.8">+Vout</text>
<text x="90.2" y="64.4">C1</text>
<text x="99.1" y="64.4">C2</text>
<text x="110.5" y="60.6">R5</text>
<text x="110.5" y="63.1">2K2</text>
<text x="121.9" y="63.1">C3</text>
<text x="121.9" y="65.6">10uF</text>
<text x="146.1" y="63.1">C4</text>
<text x="146.1" y="65.6">10uF</text>
<text x="229.1" y="60.6">GND</text>
<text x="316.7" y="61.8">SENSOR_VN</text>
<text x="331.5" y="61.8">RXD0/IO3</text>
<text x="337.8" y="64.4">IO4</text>
<text x="64" y="66.9">AC/N</text>
<text x="72.3" y="66.9">-Vout</text>
<text x="88.1" y="66.9">0.1uF</text>
<text x="96.8" y="66.9">10uF/25V</text>
<text x="111.8" y="71">D1</text>
<text x="336.6" y="69.4">IO12</text>
<text x="336.6" y="72">IO13</text>
<text x="337.8" y="66.9">IO5</text>
<text x="111.8" y="73.6">LED</text>
<text x="226.9" y="75.8">SW_Push</text>
<text x="229.1" y="73.3">SW5</text>
<text x="336.6" y="74.5">IO14</text>
<text x="336.6" y="77.1">IO15</text>
<text x="229.8" y="83.4">C7</text>
<text x="247.2" y="80.9">10K</text>
<text x="247.6" y="78.8">R9</text>
<text x="336.6" y="79.6">IO16</text>
<text x="336.6" y="82.1">IO17</text>
<text x="105.9" y="87.2">GND</text>
<text x="228.4" y="86">0.1uF</text>
<text x="316.7" y="84.7">SDO/SD0</text>
<text x="316.7" y="87.2">SDI/SD1</text>
<text x="316.7" y="89.8">SHD/SD2</text>
<text x="336.6" y="84.7">IO18</text>
<text x="336.6" y="87.2">IO19</text>
<text x="336.6" y="89.8">IO21</text>
<text x="208.8" y="91">GND</text>
<text x="316.7" y="92.3">SWP/SD3</text>
<text x="316.7" y="94.8">SCK/CLK</text>
<text x="336.6" y="92.3">IO22</text>
<text x="336.6" y="94.8">IO23</text>
<text x="316.7" y="97.4">SCS/CMD</text>
<text x="336.6" y="97.4">IO25</text>
<text x="336.6" y="99.9">IO26</text>
<text x="336.6" y="102.5">IO27</text>
<text x="336.6" y="105">IO32</text>
<text x="336.6" y="107.5">IO33</text>
<text x="228.2" y="111.4">SW_Push</text>
<text x="230.4" y="108.8">SW6</text>
<text x="336.6" y="110.1">IO34</text>
<text x="336.6" y="112.6">IO35</text>
<text x="248.2" y="114.4">R10</text>
<text x="248.5" y="116.4">10K</text>
<text x="329.8" y="116.3" transform="rotate(-90 329.8 116.3)">GND</text>
<text x="229.7" y="122.8">0.1uF</text>
<text x="231.1" y="120.2">C8</text>
<text x="207.5" y="130.4">GND</text>
<text x="326.9" y="127.9">GND</text>
<text x="60.3" y="146.9">PC817</text>
<text x="62.1" y="144.4">U2</text>
<text x="87.6" y="146.9">R6</text>
<text x="87.6" y="149.5">1k</text>
<text x="97.8" y="151.7">D2</text>
<text x="97.8" y="154.2">SS24</text>
<text x="109.9" y="154.5">RAYEX-L90AS</text>
<text x="88.9" y="158.7">D3</text>
<text x="88.9" y="161.2">LED</text>
<text x="120.5" y="157.1">K1</text>
<text x="349.8" y="160.9">C11</text>
<text x="76.2" y="163.4">R7</text>
<text x="76.2" y="166">1k</text>
<text x="349.1" y="163.4">0.1uF</text>
<text x="87.6" y="172.3">Q1</text>
<text x="168.3" y="173.6">Screw_Terminal_01x04</text>
<text x="369.2" y="169.7" transform="rotate(-90 369.2 169.7)">GND</text>
<text x="87.6" y="174.9">MMBT2222A</text>
<text x="177.9" y="176.1">J1</text>
<text x="242.6" y="183">BZ1</text>
<text x="242.6" y="185.5">Buzzer</text>
<text x="368.3" y="182.5">J2</text>
<text x="368.3" y="185">Conn_01x04_Pin</text>
<text x="83.1" y="187.6">GND</text>
<text x="260.3" y="190.1">330R</text>
<text x="260.9" y="187.6">R14</text>
<text x="236.4" y="195.2">MMBT2222A</text>
<text x="244.9" y="192.6">Q2</text>
<text x="248.2" y="209.1">GND</text>
<text x="86.9" y="215.5">SW1</text>
<text x="84.7" y="218">SW_Push</text>
<text x="105.3" y="220.8">R1</text>
<text x="104.7" y="223.1">10K</text>
<text x="228.3" y="224.4">GND</text>
<text x="258.4" y="222.4">R11</text>
<text x="258.8" y="224.4">1K</text>
<text x="368.3" y="223.1">J3</text>
<text x="368.3" y="225.7">Conn_01x03_Pin</text>
<text x="84.7" y="230.7">SW_Push</text>
<text x="86.9" y="228.2">SW2</text>
<text x="105.3" y="233.8">R2</text>
<text x="244.4" y="231" transform="rotate(-90 244.4 231)">LED</text>
<text x="246.9" y="230" transform="rotate(-90 246.9 230)">D4</text>
<text x="104.7" y="235.8">10K</text>
<text x="343.4" y="235.8">GND</text>
<text x="84.7" y="243.4">SW_Push</text>
<text x="86.9" y="240.9">SW3</text>
<text x="104.7" y="248.5">10K</text>
<text x="105.3" y="246.5">R3</text>
<text x="84.7" y="256.1">SW_Push</text>
<text x="86.9" y="253.6">SW4</text>
<text x="105" y="261.2">10K</text>
<text x="105.3" y="259.2">R4</text>
<text x="213.1" y="263.8">+5V</text>
<text x="226" y="261.2">R8</text>
<text x="258.3" y="263.8">+3.3V</text>
<text x="271.1" y="261.2">R15</text>
<text x="226" y="266.5">0R</text>
<text x="271.7" y="266.5">0R</text>
<text x="67.8" y="275.2">GND</text>
<text x="213.1" y="273.9">+5V</text>
<text x="225.4" y="271.4">R17</text>
<text x="258.8" y="273.9">+5V</text>
<text x="271.1" y="271.4">R16</text>
<text x="226" y="276.7">0R</text>
<text x="271.7" y="276.7">0R</text>
</g>
<g font-size="1.8" fill="#a90000">
<text x="314.3" y="53.1">3</text>
<text x="328.7" y="50.2" transform="rotate(-90 328.7 50.2)">2</text>
<text x="341.6" y="53.1">25</text>
<text x="123.8" y="54.4">3</text>
<text x="136.5" y="54.4">2</text>
<text x="314.3" y="58.2">4</text>
<text x="341.6" y="55.6">35</text>
<text x="341.6" y="58.2">24</text>
<text x="61.5" y="60.7">1</text>
<text x="61.5" y="65.8">2</text>
<text x="79.3" y="60.7">4</text>
<text x="79.3" y="65.8">3</text>
<text x="130.6" y="61.7" transform="rotate(-90 130.6 61.7)">1</text>
<text x="314.3" y="60.7">5</text>
<text x="341.6" y="60.7">34</text>
<text x="341.6" y="63.2">26</text>
<text x="341.6" y="65.8">29</text>
<text x="341.6" y="68.3">14</text>
<text x="341.6" y="70.9">16</text>
<text x="341.6" y="73.4">13</text>
<text x="341.6" y="75.9">23</text>
<text x="313.6" y="83.6">21</text>
<text x="341.6" y="78.5">27</text>
<text x="341.6" y="81">28</text>
<text x="341.6" y="83.6">30</text>
<text x="313.6" y="86.1">22</text>
<text x="313.6" y="88.6">17</text>
<text x="341.6" y="86.1">31</text>
<text x="341.6" y="88.6">33</text>
<text x="313.6" y="91.2">18</text>
<text x="313.6" y="93.7">20</text>
<text x="341.6" y="91.2">36</text>
<text x="341.6" y="93.7">37</text>
<text x="313.6" y="96.3">19</text>
<text x="341.6" y="96.3">10</text>
<text x="341.6" y="98.8">11</text>
<text x="341.6" y="101.3">12</text>
<text x="342.2" y="103.9">8</text>
<text x="342.2" y="106.4">9</text>
<text x="342.2" y="109">6</text>
<text x="342.2" y="111.5">7</text>
<text x="328.7" y="118.8" transform="rotate(-90 328.7 118.8)">1</text>
<text x="56.4" y="149.6">1</text>
<text x="69.1" y="149.6">4</text>
<text x="129.3" y="148.6" transform="rotate(-90 129.3 148.6)">A1</text>
<text x="142" y="148.6" transform="rotate(-90 142 148.6)">14</text>
<text x="56.4" y="154.7">2</text>
<text x="69.1" y="154.7">3</text>
<text x="175.2" y="161">1</text>
<text x="129.3" y="163.8" transform="rotate(-90 129.3 163.8)">A2</text>
<text x="139.4" y="163.9" transform="rotate(-90 139.4 163.9)">13</text>
<text x="175.2" y="163.6">2</text>
<text x="175.2" y="166.1">3</text>
<text x="79.6" y="172.5">1</text>
<text x="84.8" y="169.6" transform="rotate(-90 84.8 169.6)">3</text>
<text x="175.2" y="168.7">4</text>
<text x="84.8" y="177.2" transform="rotate(-90 84.8 177.2)">2</text>
<text x="363.1" y="178.8">4</text>
<text x="363.1" y="183.9">2</text>
<text x="363.1" y="181.4">3</text>
<text x="236" y="186.1" transform="rotate(-90 236 186.1)">1</text>
<text x="241" y="186.1" transform="rotate(-90 241 186.1)">2</text>
<text x="249.9" y="189.9" transform="rotate(-90 249.9 189.9)">3</text>
<text x="363.1" y="186.4">1</text>
<text x="249.9" y="197.6" transform="rotate(-90 249.9 197.6)">2</text>
<text x="254.2" y="192.8">1</text>
<text x="363.1" y="220.7">3</text>
<text x="363.1" y="225.8">1</text>
<text x="363.1" y="223.3">2</text>
</g>
<g font-size="1.8" fill="#0000c2">
<text x="81.9" y="111.6">220V</text>
<text x="87.8" y="111.6">AC/110V</text>
<text x="97.4" y="111.6">AC to</text>
<text x="103.9" y="111.6">5V</text>
<text x="107.4" y="111.6">DC converter</text>
<text x="121.1" y="111.6">power</text>
<text x="127.8" y="111.6">supply</text>
<text x="82.8" y="199.5">Upto</text>
<text x="88.4" y="199.5">30A</text>
<text x="93.1" y="199.5">220V</text>
<text x="98.9" y="199.5">AC/110V</text>
<text x="108.5" y="199.5">AC load</text>
<text x="117.3" y="199.5">automation</text>
<text x="341" y="200">I2C</text>
<text x="345.3" y="200">port</text>
<text x="350.3" y="200">for</text>
<text x="354.1" y="200">Display</text>
<text x="238.7" y="248">Real</text>
<text x="244.1" y="248">time</text>
<text x="249.4" y="248">feedback</text>
<text x="259" y="248">on</text>
<text x="262.5" y="248">board</text>
<text x="335.1" y="249">UART pins</text>
<text x="346" y="249">for</text>
<text x="349.8" y="249">Programming</text>
<text x="363.6" y="249">and</text>
<text x="368.2" y="249">debugging</text>
<text x="86" y="281.3">Push</text>
<text x="91.8" y="281.3">button</text>
<text x="99" y="281.3">for</text>
<text x="102.9" y="281.3">setting</text>
<text x="110.5" y="281.3">up</text>
<text x="114" y="281.3">time</text>
<text x="119.2" y="281.3">manually</text>
</g>
</svg>
